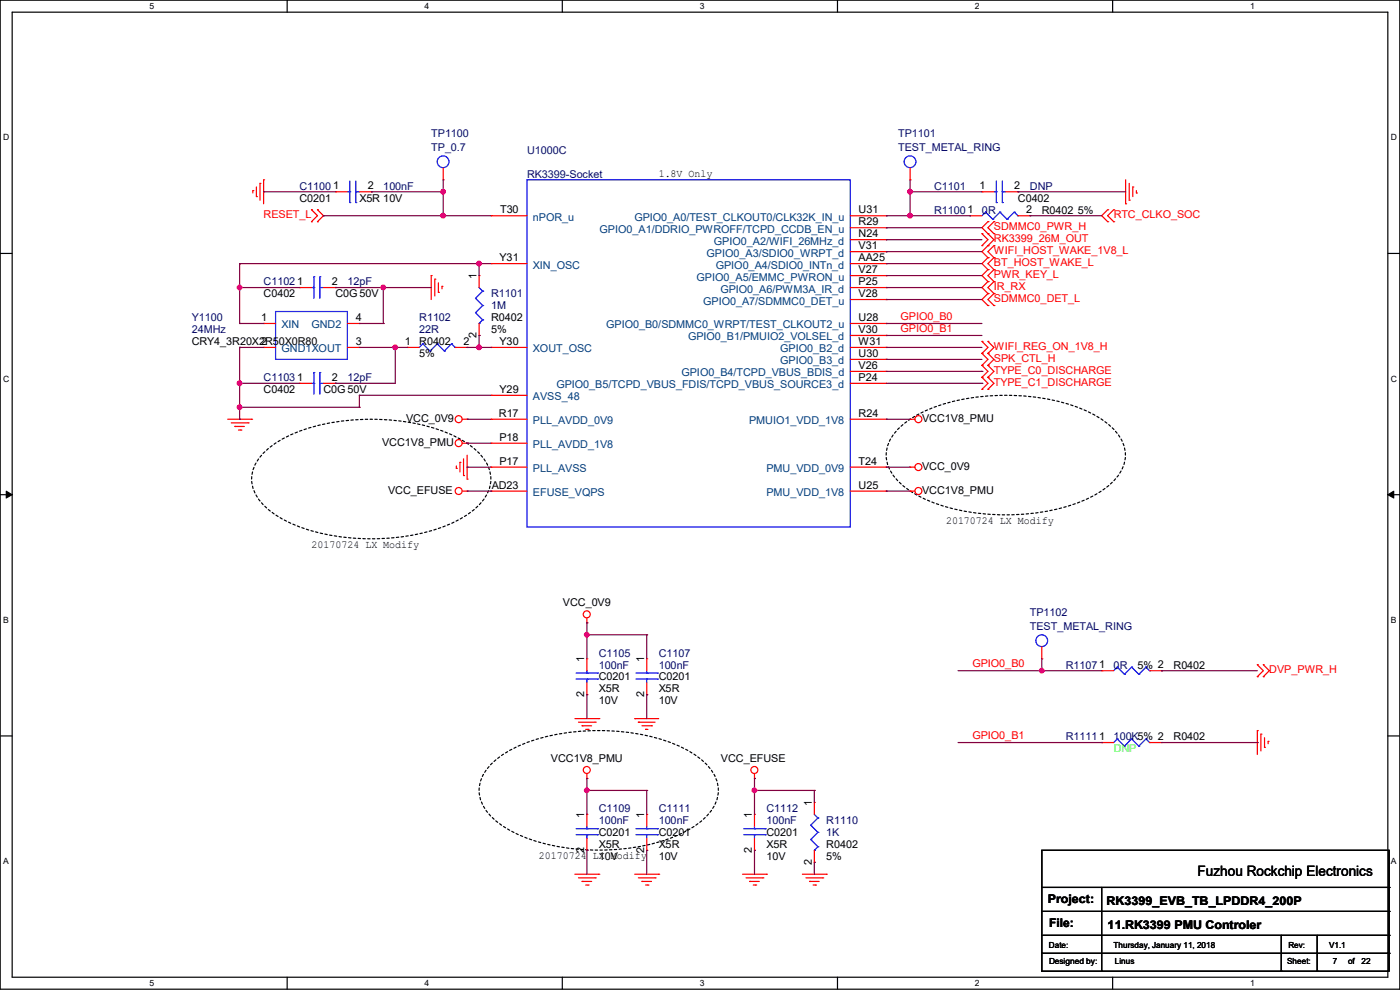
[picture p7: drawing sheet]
<svg xmlns="http://www.w3.org/2000/svg" width="297mm" height="210mm" viewBox="0 0 297 210" stroke-linecap="round" stroke-linejoin="round" font-family="sans-serif">
<path d="M0 0h297v209.8h-297zM2.6 2.6h291.8v204.7h-291.8z" fill="none" stroke="#000" stroke-width=".25"/>
<g fill="#fff">
<path d="M31.7 .3h1v2h-1z"/>
<path d="M31.7 207.6h1v1.9h-1z"/>
</g>
<path d="M60.9 0v2.6M60.9 207.3v2.5" fill="none" stroke="#000" stroke-width=".25"/>
<g fill="#fff">
<path d="M90.1 .3h1v2h-1z"/>
<path d="M90.1 207.6h1v1.9h-1z"/>
</g>
<path d="M119.3 0v2.6M119.3 207.3v2.5" fill="none" stroke="#000" stroke-width=".25"/>
<g fill="#fff">
<path d="M148.5 .3h.9v2h-.9z"/>
<path d="M148.5 207.6h.9v1.9h-.9z"/>
</g>
<path d="M177.7 0v2.6M177.7 207.3v2.5" fill="none" stroke="#000" stroke-width=".25"/>
<g fill="#fff">
<path d="M206.8 .3h1v2h-1z"/>
<path d="M206.8 207.6h1v1.9h-1z"/>
</g>
<path d="M236.1 0v2.6M236.1 207.3v2.5" fill="none" stroke="#000" stroke-width=".25"/>
<g fill="#fff">
<path d="M265.2 .3h1v2h-1z"/>
<path d="M265.2 207.6h1v1.9h-1z"/>
<path d="M.7 28.2h1.2v1.9h-1.2z"/>
<path d="M295.1 28.2h1.2v1.9h-1.2z"/>
<path d="M.7 79.3h1.2v2h-1.2z"/>
<path d="M295.1 79.3h1.2v2h-1.2z"/>
</g>
<path d="M0 53.8h2.6M294.4 53.8h2.6" fill="none" stroke="#000" stroke-width=".25"/>
<g fill="#fff">
<path d="M.7 130.5h1.2v2h-1.2z"/>
<path d="M295.1 130.5h1.1v2h-1.1z"/>
</g>
<path d="M0 104.9h2.6M294.4 104.9h2.6" fill="none" stroke="#000" stroke-width=".25"/>
<path d="M1.3 104.2l1.3 .7-1.3 .8zM294.4 104.9l1.3-.7v1.5z" fill="#000" stroke="#000" stroke-width=".21"/>
<g fill="#fff">
<path d="M.7 181.7h1.2v2h-1.2z"/>
<path d="M295.1 181.7h1.1v2h-1.1z"/>
</g>
<g fill="none" stroke="#000" stroke-width=".25">
<path d="M0 156.1h2.6M294.4 156.1h2.6M221 180.4h73.7v25.6h-73.7zM221 188.3h73.7M221 193.3h73.7M221 198.4h73.7M233.7 188.3v17.7M271.8 198.4v7.6M279.4 198.4v7.6M294.7 188.3h.1M294.7 193.3h.1M294.7 198.4h.1"/>
<path d="M221 202.2h73.7M233.7 206h.1M271.8 206h.1M279.4 206h.1M294.7 202.2h.1"/>
</g>
<path d="M55.8 96.2a24.7 24.7 0 0 1 12.1-6 47.1 47.1 0 0 1 27.2 1.7 16.7 16.7 0 0 1 8.1 6.4 7.1 7.1 0 0 1-1.5 8.8 24.7 24.7 0 0 1-12.1 6 47.1 47.1 0 0 1-27.2-1.8 16.7 16.7 0 0 1-8.1-6.3 7.1 7.1 0 0 1 1.5-8.8zM190.4 91.1a24.7 24.7 0 0 1 12.1-6 47.1 47.1 0 0 1 27.2 1.7 16.7 16.7 0 0 1 8.2 6.4 7.1 7.1 0 0 1-1.6 8.8 24.7 24.7 0 0 1-12 6 47.1 47.1 0 0 1-27.3-1.8 16.7 16.7 0 0 1-8.1-6.3 7.1 7.1 0 0 1 1.5-8.8zM104.1 162.2a24.7 24.7 0 0 1 12-6 47.1 47.1 0 0 1 27.3 1.8 16.7 16.7 0 0 1 8.1 6.3 7.1 7.1 0 0 1-1.5 8.8 24.7 24.7 0 0 1-12.1 6 47.1 47.1 0 0 1-27.2-1.7 16.7 16.7 0 0 1-8.2-6.4 7.1 7.1 0 0 1 1.6-8.8z" fill="none" stroke="#000" stroke-width=".25" stroke-dasharray=".5"/>
<g fill="none" stroke="#f00" stroke-width=".25">
<path d="M54.4 39.7v2M55.2 38.9h.1M55.2 38.9v3.6M55.9 38.1h.1M55.9 38.1v5.1M94 38.1h.1M94 35.6v2.5M193.1 38.1h.1M193.1 35.6v2.5M238.8 38.1v5.1M239.6 38.9v3.6M240.3 39.7h.1"/>
<path d="M240.3 39.7v2M53.6 40.4h.1M53.6 40.4v.5M54.4 41.7h.1M66.1 44.5h.1M66.1 47h.1M66.1 44.5l1.3 1.3-1.3 1.2M67.4 47h.1M67.4 44.5h.1M67.4 44.5l1.2 1.3-1.2 1.2M71.2 40.7h.1M71.2 40.7h2.5"/>
<path d="M76.2 40.7h2.6M78.8 40.7h.1M91.5 58.5h.1M91.5 58.5v5M92.2 59.2h.1M92.2 59.2v3.6M93 60v2M101.6 58.5h.1M101.6 58.5v2.5M104.2 55.9h.1M104.2 45.8h.1M104.2 45.8h7.6"/>
<path d="M104.2 55.9h7.6M180.4 45.8h7.6M180.4 55.9h7.6M180.4 48.3h7.6M180.4 50.8h7.6M180.4 53.4h7.6M180.4 58.5h7.6M188 45.8h.1M188 48.3h.1M188 50.8h.1M188 55.9h.1M188 53.4h.1"/>
<path d="M188 58.5h.1M205.8 45.8h.1M205.8 45.8h2.5M208.3 52.1h.1M208.3 49.6h.1M208.3 40.7h.1M208.3 49.6l1.3 1.2-1.3 1.3M208.3 40.7h2.6M209.6 52.1h.1M209.6 49.6h.1M209.6 54.7h.1M209.6 57.2h.1"/>
<path d="M209.6 59.7h.1M209.6 47h.1M209.6 47l-1.3 1.3 2.6 2.5-1.3 1.3M209.6 52.1l-1.3 1.3 1.3 1.3M209.6 54.7l-1.3 1.2 1.3 1.3M209.6 57.2l-1.3 1.3 1.3 1.2M209.6 59.7l-1.3 1.3 1.3 1.3M210.9 54.7h.1M210.9 52.1h.1M210.9 57.2h.1M210.9 59.7h.1M210.9 49.6h.1"/>
<path d="M210.9 47h.1M210.9 52.1l-1.3 1.3 1.3 1.3M210.9 54.7l-1.3 1.2 1.3 1.3M210.9 57.2l-1.3 1.3 1.3 1.2M210.9 47l-1.3 1.3 1.3 1.3M210.9 59.7l-1.3 1.3 1.3 1.3M213.4 40.7h2.5M215.9 40.7h.1M215.9 45.8h2.6M218.5 45.8h.1M235 47h.1M235 44.5h.1"/>
<path d="M235 44.5l-1.3 1.3 1.3 1.2M236.3 44.5h.1M236.3 47h.1M236.3 44.5l-1.3 1.3 1.3 1.2M238.8 43.2h.1M239.6 42.5h.1M241.1 40.9h.1M241.1 40.4v.5M55.9 68.6h.1M55.9 73.7h.1M55.9 68.6h2.6M55.9 73.7h2.6"/>
<path d="M63.5 61h.1M63.5 61h2.6M68.6 61h2.6M71.2 61h.1M73.7 68.6h2.5M73.7 73.7h2.5M76.2 73.7h.1M76.2 68.6h.1M86.4 73.7h.1M86.4 73.7h2.5M93 62h.1M93.8 60.7h.1"/>
<path d="M93.8 60.7v.6M96.6 73.7h2.5M99.1 73.7h.1M101.6 71.2h.1M101.6 68.6v2.6M104.2 73.7h.1M104.2 73.7h7.6M180.4 61h7.6M180.4 68.6h7.6M180.4 73.7h7.6M180.4 78.8h7.6M180.4 76.2h7.6"/>
<path d="M180.4 71.2h7.6M180.4 63.5h7.6M188 78.8h.1M188 76.2h.1M188 73.7h.1M188 71.2h.1M188 68.6h.1M188 63.5h.1M188 61h.1M208.3 77.5h.1M208.3 75h.1M208.3 72.4h.1"/>
<path d="M208.3 75l1.3 1.2-1.3 1.3M208.3 77.5l1.3 1.3-1.3 1.3M208.3 72.4l1.3 1.3-1.3 1.3M209.6 64.8h.1M209.6 62.3h.1M209.6 77.5h.1M209.6 75h.1M209.6 72.4h.1M209.6 62.3l-1.3 1.2 1.3 1.3M209.6 75l1.3 1.2-1.3 1.3M209.6 77.5l1.3 1.3-1.3 1.3M209.6 72.4l1.3 1.3-1.3 1.3"/>
<path d="M210.9 62.3h.1M210.9 64.8h.1M210.9 62.3l-1.3 1.2 1.3 1.3M48.3 88.9h5.1M49.1 89.7h3.5M49.8 90.5h.1M49.8 90.5h2.1M50.6 91.2h.5M51.1 91.2h.1M52.6 89.7h.1M53.4 88.9h.1M63.5 81.3h.1"/>
<path d="M63.5 81.3h2.6M68.6 81.3h2.6M71.2 81.3h.1M96.8 99.4h.1M96.8 98.8v.6M97.6 98.1h.1M97.6 98.1v2M98.1 94h1M98.1 88.9h1M98.3 97.3v3.6M99.1 94h.1M99.1 88.9h.1"/>
<path d="M99.1 96.6v5M104.2 99.1h.1M104.2 88.9h.1M104.2 94h.1M104.2 83.9h.1M104.2 94h7.6M104.2 99.1h7.6M104.2 88.9h7.6M104.2 83.9h7.6M180.4 99.1h7.6M180.4 88.9h7.6M180.4 81.3h7.6"/>
<path d="M188 81.3h.1M188 88.9h.1M188 99.1h.1M193.1 99.1h.1M193.1 88.9h.1M193.1 99.1h1M193.1 88.9h1M208.3 80.1h.1M208.3 82.6h.1M208.3 80.1l1.3 1.2-1.3 1.3M209.6 80.1h.1M209.6 82.6h.1"/>
<path d="M209.6 80.1l1.3 1.2-1.3 1.3M98.1 104.2h1M98.3 100.9h.1M99.1 101.6h.1M99.1 104.2h.1M104.2 104.2h.1M104.2 104.2h7.6M180.4 104.2h7.6M188 104.2h.1M193.1 104.2h.1M193.1 104.2h1M124.5 132.1h.1"/>
<path d="M124.5 139.7h.1M124.5 131.1v1M124.5 139.7v2.6M137.2 139.7h.1M137.2 139.7v2.6M221 139.7h.1M221 137.2v2.5M122 152.4h5M122.7 153.2h3.6M123.5 154h.1M123.5 154h2M124.2 154.7h.6"/>
<path d="M124.5 147.4h.1M124.5 144.8v2.6M124.8 154.7h.1M126.3 153.2h.1M127 152.4h.1M134.7 152.4h.1M134.7 152.4h5M135.4 153.2h.1M135.4 153.2h3.6M136.2 154h2M136.9 154.7h.1M136.9 154.7h.6"/>
<path d="M137.2 147.4h.1M137.2 144.8v2.6M138.2 154h.1M233.7 142.3h.1M233.7 157.5h.1M233.7 142.3h2.6M233.7 157.5h2.6M243.9 142.3h2.5M243.9 157.5h2.5M246.4 142.3h.1M246.4 157.5h.1M266.7 155h.1"/>
<path d="M266.7 143.6h.1M266.7 141h.1M266.7 155v5.1M266.7 141l1.3 1.3-1.3 1.3M267.5 155.7h.1M267.5 155.7v3.6M268 143.6h.1M268 141h.1M268 141l1.3 1.3-1.3 1.3M268.3 158.5h.1M268.3 156.5v2M269 157.3h.1"/>
<path d="M269 157.3v.5M124.5 165.1h.1M124.5 172.8h.1M124.5 164.1v1M124.5 172.8v2.5M124.5 177.8v2.6M137.2 172.8h.1M137.2 172.8v2.5M137.2 177.8v2.6M160.1 165.1h.1M160.1 172.8h.1M160.1 164.1v1"/>
<path d="M160.1 172.8v2.5M160.1 177.8v2.6M172.8 170.2h.1M172.8 170.2v2.6M122 185.5h5M122.7 186.2h3.6M123.5 187h.1M123.5 187h2M124.2 187.7h.6M124.5 180.4h.1M124.8 187.7h.1M126.3 186.2h.1"/>
<path d="M127 185.5h.1M134.7 185.5h5M135.4 186.2h3.6M136.2 187h.1M136.2 187h2M136.9 187.7h.6M137.2 180.4h.1M137.5 187.7h.1M139 186.2h.1M139.7 185.5h.1M157.5 185.5h5.1M158.3 186.2h3.5"/>
<path d="M159 187h.1M159 187h2.1M159.8 187.7h.5M160.1 180.4h.1M160.3 187.7h.1M161.8 186.2h.1M162.6 185.5h.1M170.2 185.5h5.1M171 186.2h3.5M171.7 187h.1M171.7 187h2.1M172.5 187.7h.5"/>
<path d="M172.8 182.9h.1M172.8 180.4v2.5M173 187.7h.1M174.5 186.2h.1M175.3 185.5h.1"/>
<circle cx="97.3" cy="88.9" r=".74"/>
<circle cx="97.3" cy="94" r=".74"/>
<circle cx="194.8" cy="88.9" r=".74"/>
<circle cx="194.8" cy="99.1" r=".74"/>
<circle cx="97.3" cy="104.2" r=".74"/>
<circle cx="194.8" cy="104.2" r=".74"/>
<circle cx="124.5" cy="130.3" r=".74"/>
<circle cx="124.5" cy="163.3" r=".74"/>
<circle cx="160" cy="163.3" r=".74"/>
</g>
<g fill="none" stroke="#00f" stroke-width=".25">
<path d="M74.2 38.4v4.6M75.5 38.4v4.6M111.8 38.1h68.6v73.7h-68.6zM211.4 38.4v4.6M212.6 38.4v4.6M66.6 58.7h.1M66.6 58.7v4.6M67.9 58.7h.1M67.9 58.7v4.6M73.7 40.7h.5M74.2 40.7h.1M74.2 43h.1"/>
<path d="M75.5 43h.1M75.5 40.7h.1M75.5 40.7h.7M209.1 45h.1M209.1 45l-.8 .8M209.1 45l1.5 1.5M210.6 46.5h.1M210.9 40.7h.5M211.4 40.7h.1M211.4 43h.1M212.1 45h.1M212.1 45l-1.5 1.5"/>
<path d="M212.1 45l1.6 1.5M212.6 43h.1M212.6 40.7h.1M212.6 40.7h.8M213.7 46.5h.1M215.2 45h.1M215.2 45l-1.5 1.5M215.2 45l.7 .8M215.9 45.8h.1M58.5 66.1h15.2v10.1h-15.2zM66.1 61h.5M66.6 61h.1"/>
<path d="M66.6 79h.1M66.6 79v4.6M67.9 61h.1M67.9 79h.1M67.9 61h.7M67.9 79v4.6M89.7 72.9h.1M89.7 72.9l-.8 .8M89.7 72.9l1.5 1.6M91.2 74.5h.1M92.8 72.9h.1M92.8 72.9l-1.6 1.6"/>
<path d="M92.8 72.9l1.5 1.6M94.3 74.5h.1M95.8 72.9h.1M95.8 72.9l-1.5 1.6M95.8 72.9l.8 .8M96.6 73.7h.1M100.9 63.3h.1M100.9 66.3h.1M100.9 63.3l1.5 1.5M100.9 66.3l1.5 1.6M101.6 68.6h.1M101.6 61l.8 .8"/>
<path d="M102.4 61.8h.1M102.4 64.8h.1M102.4 67.9h.1M102.4 61.8l-1.5 1.5M102.4 64.8l-1.5 1.5M102.4 67.9l-.8 .7M66.1 81.3h.5M66.6 81.3h.1M67.9 81.3h.1M67.9 81.3h.7M122.2 144.1h4.6M122.2 142.8h4.6"/>
<path d="M124.5 142.8h.1M124.5 144.1h.1M124.5 142.3v.5M124.5 144.1v.7M126.8 144.1h.1M126.8 142.8h.1M134.9 144.1h4.6M134.9 142.8h4.6M137.2 142.8h.1M137.2 144.1h.1M137.2 142.3v.5M137.2 144.1v.7"/>
<path d="M139.5 144.1h.1M139.5 142.8h.1M237 141.5h.1M237 156.8h.1M237 141.5l-.7 .8M237 141.5l1.5 1.5M237 156.8l-.7 .7M237 156.8l1.5 1.5M238.5 143h.1M238.5 158.3h.1M240.1 141.5h.1M240.1 156.8h.1"/>
<path d="M240.1 141.5l-1.6 1.5M240.1 141.5l1.5 1.5M240.1 156.8l-1.6 1.5M240.1 156.8l1.5 1.5M241.6 143h.1M241.6 158.3h.1M243.1 141.5h.1M243.1 156.8h.1M243.1 141.5l-1.5 1.5M243.1 141.5l.8 .8M243.1 156.8l-1.5 1.5M243.1 156.8l.8 .7"/>
<path d="M243.9 142.3h.1M243.9 157.5h.1M122.2 177.1h4.6M122.2 175.8h4.6M124.5 175.8h.1M124.5 177.1h.1M124.5 175.3v.5M124.5 177.1v.7M126.8 177.1h.1M126.8 175.8h.1M134.9 177.1h4.6M134.9 175.8h4.6"/>
<path d="M137.2 175.8h.1M137.2 177.1h.1M137.2 175.3v.5M137.2 177.1v.7M139.5 177.1h.1M139.5 175.8h.1M157.8 177.1h4.5M157.8 175.8h4.5M160.1 175.8h.1M160.1 177.1h.1M160.1 175.3v.5M160.1 177.1v.7"/>
<path d="M162.3 177.1h.1M162.3 175.8h.1M172 175h.1M172 178.1h.1M172 175l1.5 1.6M172 178.1l1.5 1.5M172.8 172.8l.7 .7M173.5 173.5h.1M173.5 176.6h.1M173.5 179.6h.1M173.5 173.5l-1.5 1.5M173.5 176.6l-1.5 1.5"/>
<path d="M173.5 179.6l-.7 .8M172.8 180.4h.1"/>
<circle cx="94" cy="34.3" r="1.25"/>
<circle cx="193.1" cy="34.3" r="1.25"/>
<circle cx="221" cy="135.9" r="1.25"/>
</g>
<g fill="none" stroke="#800040" stroke-width=".25">
<path d="M94 38.1v7.7M193.1 38.1v7.7M50.8 55.9h.1M50.8 55.9h53.4M50.8 55.9v12.7M55.9 40.7h.1M55.9 40.7h15.3M68.6 45.8h.1M68.6 45.8h35.6M78.8 40.7h.1M78.8 40.7h15.2M94 40.7h.1"/>
<path d="M94 45.8h.1M101.6 55.9h.1M101.6 55.9v2.6M188 53.4h.1M188 55.9h.1M188 50.8h.1M188 45.8h.1M188 58.5h.1M188 48.3h.1M188 45.8h17.8M188 55.9h20.3M188 53.4h20.3"/>
<path d="M188 50.8h20.3M188 58.5h20.3M188 48.3h20.3M193.1 45.8h.1M193.1 40.7h.1M193.1 40.7h15.2M205.8 45.8h.1M215.9 40.7h.1M215.9 40.7h22.9M218.5 45.8h.1M218.5 45.8h15.2M50.8 73.7h.1"/>
<path d="M50.8 61h.1M50.8 68.6h.1M50.8 73.7h5.1M50.8 73.7v15.2M50.8 61h12.7M50.8 68.6h5.1M71.2 61h.1M71.2 61h20.3M76.2 73.7h10.2M76.2 68.6h5.1M81.3 61h.1M81.3 68.6h.1"/>
<path d="M81.3 61v7.6M83.9 73.7h.1M83.9 73.7v7.6h-12.7M99.1 73.7h.1M99.1 73.7h5.1M101.6 71.2h.1M101.6 73.7h.1M101.6 71.2v2.5M188 61h.1M188 63.5h.1M188 68.6h.1M188 73.7h.1"/>
<path d="M188 76.2h.1M188 71.2h.1M188 73.7h20.3M188 61h20.3M188 63.5h20.3M188 68.6h20.3M188 76.2h20.3M188 71.2h20.3M188 78.8h20.3M208.3 78.8h.1M50.8 81.3h.1M50.8 86.4h.1"/>
<path d="M50.8 88.9h.1M50.8 81.3h12.7M50.8 86.4h25.4M71.2 81.3h.1M76.2 83.9h.1M76.2 86.4h.1M76.2 83.9h28M76.2 83.9v2.5M99.1 99.1h.1M99.1 94h.1M99.1 88.9h.1M99.1 99.1h5.1"/>
<path d="M99.1 94h5.1M99.1 88.9h5.1M188 99.1h.1M188 88.9h.1M188 99.1h5.1M188 81.3h20.3M188 88.9h5.1M208.3 81.3h.1M99.1 104.2h5.1M104.2 104.2h.1M188 104.2h.1M188 104.2h5.1"/>
<path d="M124.5 132.1h.1M124.5 134.7h.1M124.5 132.1v7.6M124.5 134.7h12.7M137.2 134.7h.1M137.2 134.7v5M221 139.7v2.6M124.5 147.4h.1M124.5 147.4v5M137.2 147.4h.1M137.2 147.4v5M203.2 142.3h30.5"/>
<path d="M203.2 157.5h30.5M221 142.3h.1M233.7 157.5h.1M246.4 142.3h.1M246.4 142.3h20.3M246.4 157.5h20.3M266.7 157.5h.1M124.5 165.1h.1M124.5 167.7h.1M124.5 165.1v7.7M124.5 167.7h12.7M137.2 167.7h.1"/>
<path d="M137.2 167.7v5.1M160.1 165.1h.1M160.1 167.7h.1M160.1 165.1v7.7M160.1 167.7h12.7M172.8 167.7h.1M172.8 167.7v2.5M124.5 180.4h.1M124.5 180.4v5.1M137.2 180.4h.1M137.2 180.4v5.1M160.1 180.4h.1"/>
<path d="M160.1 180.4v5.1M172.8 182.9h.1M172.8 182.9v2.6"/>
</g>
<g fill="#f0f" stroke="#f0f" stroke-width=".25">
<circle cx="124.5" cy="134.6" r=".49"/>
<circle cx="101.6" cy="73.7" r=".49"/>
<circle cx="94" cy="45.7" r=".49"/>
<circle cx="83.8" cy="73.7" r=".49"/>
<circle cx="101.6" cy="55.9" r=".49"/>
<circle cx="50.8" cy="81.3" r=".49"/>
<circle cx="50.8" cy="61" r=".49"/>
<circle cx="81.3" cy="61" r=".49"/>
<circle cx="193.1" cy="45.7" r=".49"/>
<circle cx="193.1" cy="40.7" r=".49"/>
<circle cx="94" cy="40.7" r=".49"/>
<circle cx="221" cy="142.3" r=".49"/>
<circle cx="160" cy="167.7" r=".49"/>
<circle cx="50.8" cy="86.4" r=".49"/>
<circle cx="124.5" cy="167.7" r=".49"/>
</g>
<text font-size="3" x="254" y="185.9">Fuzhou Rockchip Electronics</text>
<g font-size="2.5">
<text x="222.3" y="191.6">Project:</text>
<text x="234.7" y="191.9">RK3399_EVB_TB_LPDDR4_200P</text>
<text x="222.5" y="196.7">File:</text>
<text x="235" y="197">11.RK3399 PMU Controler</text>
</g>
<g font-size="2.3" fill="#000080">
<text x="91.5" y="29">TP1100</text>
<text x="190.5" y="29">TP1101</text>
<text x="91.5" y="32.1">TP_0.7</text>
<text x="111.8" y="32.6">U1000C</text>
<text x="190.5" y="32.1">TEST_METAL_RING</text>
<text x="63.5" y="40.2">C11001</text>
<text x="81.3" y="40.2">100nF</text>
<text x="111.8" y="37.7">RK3399-Socket</text>
<text x="198.2" y="40.2">C1101</text>
<text x="218.5" y="40.2">DNP</text>
<text x="198.2" y="45.3">R11001</text>
<text x="208.3" y="45.3">0R</text>
<text x="55.9" y="60.5">C11021</text>
<text x="73.7" y="60.5">12pF</text>
<text x="104.2" y="63.1">R1101</text>
<text x="104.2" y="65.6">1M</text>
<text x="40.7" y="68.2">Y1100</text>
<text x="40.7" y="70.7">24MHz</text>
<text x="88.9" y="68.2">R1102</text>
<text x="88.9" y="70.7">22R</text>
<text x="55.9" y="80.9">C11031</text>
<text x="73.7" y="80.9">12pF</text>
<text x="218.5" y="130.6">TP1102</text>
<text x="218.5" y="133.7">TEST_METAL_RING</text>
<text x="127" y="139.3">C1105</text>
<text x="127" y="141.8">100nF</text>
<text x="139.7" y="139.3">C1107</text>
<text x="139.7" y="141.8">100nF</text>
<text x="226.1" y="141.8">R11071</text>
<text x="236.3" y="141.8">0R</text>
<text x="226.1" y="157.1">R11111</text>
<text x="236.3" y="157.1">100K5% 2</text>
<text x="127" y="172.3">C1109</text>
<text x="139.7" y="172.3">C1111</text>
<text x="162.6" y="172.3">C1112</text>
<text x="127" y="174.8">100nF</text>
<text x="139.7" y="174.8">100nF</text>
<text x="162.6" y="174.8">100nF</text>
<text x="175.3" y="174.8">R1110</text>
<text x="175.3" y="177.4">1K</text>
</g>
<g font-size="2.3">
<text x="78" y="40.1">2</text>
<text x="139.7" y="37.5">1.8V Only</text>
<text x="207.8" y="40.1">1</text>
<text x="215.2" y="40.1">2</text>
<text x="63.5" y="42.8">C0201</text>
<text x="76.2" y="42.8">X5R 10V</text>
<text x="106.1" y="45.2">T30</text>
<text x="182.2" y="45.2">U31</text>
<text x="182.2" y="47.8">R29</text>
<text x="215.9" y="42.8">C0402</text>
<text x="217.7" y="45.2">2</text>
<text x="221" y="45.3">R0402 5%</text>
<text x="182.2" y="50.3">N24</text>
<text x="182.2" y="52.8">V31</text>
<text x="101.1" y="59.2" transform="rotate(-90 101.1 59.2)">1</text>
<text x="106" y="55.4">Y31</text>
<text x="182.2" y="55.4">AA25</text>
<text x="182.2" y="57.9">V27</text>
<text x="55.9" y="63.1">C0402</text>
<text x="70.4" y="60.5">2</text>
<text x="71.2" y="63.1">C0G50V</text>
<text x="182.2" y="63">V28</text>
<text x="182.2" y="60.5">P25</text>
<text x="55.4" y="68.1">1</text>
<text x="75.5" y="68.1">4</text>
<text x="101.1" y="71.7" transform="rotate(-90 101.1 71.7)">2</text>
<text x="104.2" y="68.2">R0402</text>
<text x="104.2" y="70.7">5%</text>
<text x="182.2" y="70.6">V30</text>
<text x="182.2" y="68.1">U28</text>
<text x="40.7" y="73.2">CRY4_3R20X2R50X0R80</text>
<text x="55.4" y="73.2">2</text>
<text x="75.5" y="73.2">3</text>
<text x="85.9" y="73.2">1</text>
<text x="88.9" y="73.2">R0402</text>
<text x="88.9" y="75.8">5%</text>
<text x="98.3" y="73.2">2</text>
<text x="106" y="73.2">Y30</text>
<text x="182.2" y="75.7">U30</text>
<text x="182.2" y="73.2">W31</text>
<text x="55.9" y="83.4">C0402</text>
<text x="68.6" y="83.4">C0G50V</text>
<text x="70.4" y="80.8">2</text>
<text x="106" y="83.3">Y29</text>
<text x="182.2" y="78.2">V26</text>
<text x="182.2" y="80.8">P24</text>
<text x="86.1" y="89.5">VCC_0V9</text>
<text x="105.8" y="88.4">R17</text>
<text x="182.2" y="88.4">R24</text>
<text x="195.6" y="89.5">VCC1V8_PMU</text>
<text x="81.1" y="94.6">VCC1V8_PMU</text>
<text x="106" y="93.5">P18</text>
<text x="106" y="98.6">P17</text>
<text x="182.2" y="98.6">T24</text>
<text x="195.6" y="99.7">VCC_0V9</text>
<text x="82.3" y="104.7">VCC_EFUSE</text>
<text x="104.3" y="103.6">AD23</text>
<text x="182.2" y="103.6">U25</text>
<text x="195.6" y="104.7">VCC1V8_PMU</text>
<text x="200.7" y="111.1">20170724 LX Modify</text>
<text x="66.1" y="116.2">20170724 LX Modify</text>
<text x="119.4" y="128.6">VCC_0V9</text>
<text x="124" y="140.5" transform="rotate(-90 124 140.5)">1</text>
<text x="136.7" y="140.5" transform="rotate(-90 136.7 140.5)">1</text>
<text x="241.3" y="141.8">5% 2</text>
<text x="249" y="141.8">R0402</text>
<text x="124" y="147.9" transform="rotate(-90 124 147.9)">2</text>
<text x="127" y="144.4">C0201</text>
<text x="127" y="146.9">X5R</text>
<text x="127" y="149.4">10V</text>
<text x="136.7" y="147.9" transform="rotate(-90 136.7 147.9)">2</text>
<text x="139.7" y="144.4">C0201</text>
<text x="139.7" y="146.9">X5R</text>
<text x="139.7" y="149.4">10V</text>
<text x="116.9" y="161.6">VCC1V8_PMU</text>
<text x="153" y="161.6">VCC_EFUSE</text>
<text x="249" y="157.1">R0402</text>
<text x="124" y="173.5" transform="rotate(-90 124 173.5)">1</text>
<text x="136.7" y="173.5" transform="rotate(-90 136.7 173.5)">1</text>
<text x="159.5" y="173.5" transform="rotate(-90 159.5 173.5)">1</text>
<text x="172.2" y="171" transform="rotate(-90 172.2 171)">1</text>
<text x="127" y="177.4">C0201</text>
<text x="127" y="179.9">X5R</text>
<text x="139.7" y="177.4">C0201</text>
<text x="139.7" y="179.9">X5R</text>
<text x="162.6" y="177.4">C0201</text>
<text x="162.6" y="179.9">X5R</text>
<text x="175.3" y="179.9">R0402</text>
<text x="114.3" y="182.2">20170724 LX Modify</text>
<text x="124" y="180.9" transform="rotate(-90 124 180.9)">2</text>
<text x="127" y="182.5">10V</text>
<text x="136.7" y="180.9" transform="rotate(-90 136.7 180.9)">2</text>
<text x="139.7" y="182.5">10V</text>
<text x="159.5" y="180.9" transform="rotate(-90 159.5 180.9)">2</text>
<text x="162.6" y="182.5">10V</text>
<text x="172.2" y="183.4" transform="rotate(-90 172.2 183.4)">2</text>
<text x="175.3" y="182.5">5%</text>
</g>
<g font-size="2.3" fill="#f00">
<text x="55.9" y="46.3">RESET_L</text>
<text x="236.3" y="46.3">RTC_CLKO_SOC</text>
<text x="210.9" y="51.4">RK3399_26M_OUT</text>
<text x="210.9" y="53.9">WIFI_HOST_WAKE_1V8_L</text>
<text x="210.9" y="48.9">SDMMC0_PWR_H</text>
<text x="210.9" y="56.5">BT_HOST_WAKE_L</text>
<text x="210.9" y="59">PWR_KEY_L</text>
<text x="210.9" y="64.1">SDMMC0_DET_L</text>
<text x="210.9" y="61.6">IR_RX</text>
<text x="191.1" y="67.9">GPIO0_B0</text>
<text x="191.1" y="70.4">GPIO0_B1</text>
<text x="210.9" y="76.8">SPK_CTL_H</text>
<text x="210.9" y="74.3">WIFI_REG_ON_1V8_H</text>
<text x="210.9" y="79.3">TYPE_C0_DISCHARGE</text>
<text x="210.9" y="81.9">TYPE_C1_DISCHARGE</text>
<text x="206.3" y="141.6">GPIO0_B0</text>
<text x="269.3" y="142.8">DVP_PWR_H</text>
<text x="206.3" y="156.8">GPIO0_B1</text>
</g>
<g font-size="2.3" fill="#004080">
<text x="113.1" y="46.8">nPOR_u</text>
<text x="134.6" y="46.8">GPIO0_A0/TEST_CLKOUT0/CLK32K_IN_u</text>
<text x="127.2" y="49.4">GPIO0_A1/DDRIO_PWROFF/TCPD_CCDB_EN_u</text>
<text x="151.5" y="51.9">GPIO0_A2/WIFI_26MHz_d</text>
<text x="113.1" y="57">XIN_OSC</text>
<text x="147.8" y="59.5">GPIO0_A5/EMMC_PWRON_u</text>
<text x="149.9" y="54.4">GPIO0_A3/SDIO0_WRPT_d</text>
<text x="151.9" y="57">GPIO0_A4/SDIO0_INTn_d</text>
<text x="149.2" y="64.6">GPIO0_A7/SDMMC0_DET_u</text>
<text x="152.8" y="62.1">GPIO0_A6/PWM3A_IR_d</text>
<text x="59.7" y="69.7">XIN</text>
<text x="66.1" y="69.7">GND2</text>
<text x="128.6" y="69.7">GPIO0_B0/SDMMC0_WRPT/TEST_CLKOUT2_u</text>
<text x="59.7" y="74.8">GND1XOUT</text>
<text x="113.1" y="74.8">XOUT_OSC</text>
<text x="146" y="72.2">GPIO0_B1/PMUIO2_VOLSEL_d</text>
<text x="165.5" y="77.3">GPIO0_B3_d</text>
<text x="165.5" y="74.8">GPIO0_B2_d</text>
<text x="118" y="82.4">GPIO0_B5/TCPD_VBUS_FDIS/TCPD_VBUS_SOURCE3_d</text>
<text x="144.6" y="79.8">GPIO0_B4/TCPD_VBUS_BDIS_d</text>
<text x="113.1" y="84.9">AVSS_48</text>
<text x="113.1" y="90">PLL_AVDD_0V9</text>
<text x="113.1" y="95.1">PLL_AVDD_1V8</text>
<text x="158.9" y="90">PMUIO1_VDD_1V8</text>
<text x="113.1" y="100.2">PLL_AVSS</text>
<text x="162.6" y="100.2">PMU_VDD_0V9</text>
<text x="113.1" y="105.2">EFUSE_VQPS</text>
<text x="162.6" y="105.2">PMU_VDD_1V8</text>
</g>
<text font-size="2.3" fill="#0f0" x="236.3" y="159.6">DNP</text>
<g font-size="1.8">
<text x="31.7" y="1.9">5</text>
<text x="90.1" y="1.9">4</text>
<text x="148.5" y="1.9">3</text>
<text x="206.8" y="1.9">2</text>
<text x="265.2" y="1.9">1</text>
<text x=".7" y="29.8">D</text>
<text x="295.1" y="29.8">D</text>
<text x=".7" y="80.9">C</text>
<text x="295.1" y="80.9">C</text>
<text x=".7" y="132.1">B</text>
<text x="295.1" y="132.1">B</text>
<text x=".7" y="183.3">A</text>
<text x="295.1" y="183.3">A</text>
<text x="222.5" y="201">Date:</text>
<text x="236.3" y="201">Thursday, January 11, 2018</text>
<text x="273.3" y="201">Rev:</text>
<text x="282" y="201">V1.1</text>
<text x="31.7" y="209.2">5</text>
<text x="90.1" y="209.2">4</text>
<text x="148.5" y="209.2">3</text>
<text x="206.8" y="209.2">2</text>
<text x="222.5" y="204.6">Designed by:</text>
<text x="236.5" y="204.6">Linus</text>
<text x="265.2" y="209.2">1</text>
<text x="273.1" y="204.6">Sheet:</text>
<text x="282.7" y="204.6">7</text>
<text x="286" y="204.6">of</text>
<text x="288.8" y="204.6">22</text>
</g>
</svg>
